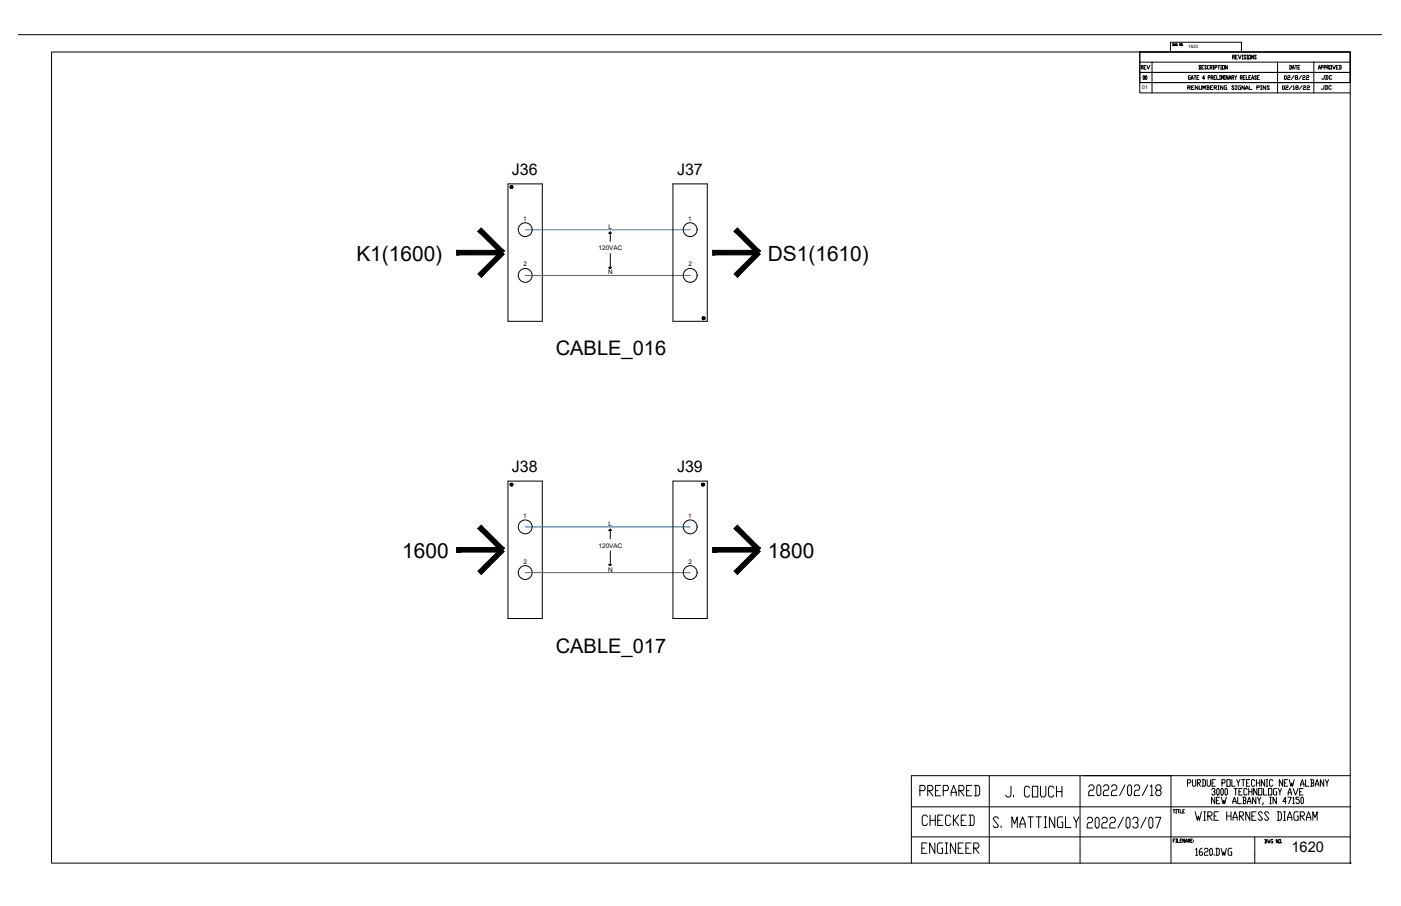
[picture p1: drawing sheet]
<svg xmlns="http://www.w3.org/2000/svg" width="432mm" height="279mm" viewBox="0 0 432 279" stroke-linecap="round" stroke-linejoin="round" font-family="sans-serif">
<!-- layer: 0 -->
<g fill="none" stroke="#000" stroke-width=".31">
<path d="M5.6 10.7h420.2M15.9 16h400.3v250.2h-400.3zM351.3 16v6.3h64.9M351.3 16h64.9v6.3M351.3 16h64.9v9.5h-64.9zM355.1 19.2h61.1M379.9 17.6h.5v-.6h-.5v1.2M380.1 17.6l.4 .6M380.8 17.6h.3M381.4 17h-.6v1.2h.6M381.7 17l.4 1.2 .4-1.2M382.8 18.2h.3"/>
<path d="M382.8 17h.3M383 17v1.2M384 17.2l-.4-.2-.2 .2 .6 .8-.1 .2-.5-.2M384.3 18.2h.3M384.3 17h.3M384.4 17v1.2M384.9 17h.6v1.2h-.6zM386.3 17v1.2l-.5-1.2v1.2M387.2 17.2l-.4-.2-.2 .2 .6 .8-.1 .2-.5-.2M393.8 19.2v9.4M404.9 19.2v3.1M351.3 25.5v3.1h64.9"/>
<path d="M355.1 25.5v3.1M366.1 27h.6l.2-.4-.8-.2v1.2M366.3 27l.6 .6M366.9 23.3h-.5l-.1 .2 .1 1h.5v-.6h-.2M367.2 24.5l.2-1.2 .3 1.2M367.2 24.1h.5M367.3 27h.3M368 26.4h-.7v1.2h.7M368 23.3h.6M368.3 23.3v1.2M368.9 23.9h.3M369.2 26.4v1.2l-.8-1.2v1.2"/>
<path d="M369.5 20.2l.6 .1v.9l-.6 .1M369.5 23.3h-.6v1.2h.6M369.6 26.4l.2 1.2 .5-.2v-1M369.7 20.2v1.1M370.4 20.8h.3M370.7 27.6v-1.2l.4 .8 .4-.8v1.2M371 20.2h-.6v1.1h.6M371.2 24.1h-.6l.5-.8v1.2M371.8 20.3l-.1-.1-.4 .1 .5 .9-.1 .1-.4-.1M371.9 26.4l.8 .2-.2 .4M372.1 27h.4l.2 .4-.8 .2M372.1 26.4v1.2"/>
<path d="M372.4 23.9h.4v-.6h-.4v1.2M372.7 20.3l-.1-.1-.5 .1v.9l.2 .1 .4-.1M373 20.8h.4l.2-.5-.6-.1v1.1M373.1 27h.3M373.1 20.8l.5 .5M373.3 23.9l.6-.2-.2-.4h-.4v1.2M373.4 23.9l.5 .6M373.8 26.4h-.7v1.2h.7M373.9 21.3h.3M373.9 20.2h.3M374 20.2v1.1M374.2 23.9h.3"/>
<path d="M374.2 27h.6l.2-.4-.8-.2v1.2M374.4 27l.6 .6M374.5 20.8h.4v-.6h-.4v1.1M374.7 23.3h-.5v1.2h.5M375 23.3v1.2h.6M375.3 20.2h.6M375.4 27.6h.4M375.4 26.4h.4M375.6 26.4v1.2M375.6 20.2v1.1M375.9 23.3h.3M375.9 24.5h.3"/>
<path d="M376 23.3v1.2M376.2 21.3h.3M376.2 20.2h.3M376.4 20.2v1.1M376.5 24.5v-1.2l.3 .8 .3-.8v1.2M376.8 20.2h.6v1.1h-.6zM376.9 26.4v1.2l-.8-1.2v1.2M377.3 23.3h.3M377.3 24.5h.3M377.5 23.3v1.2M378.1 26.4l-.8 .2 .2 1h.6v-.6h-.2M378.3 20.2v1.1l-.6-1.1v1.1"/>
<path d="M378.5 23.3v1.2l-.6-1.2v1.2M378.8 24.5l.3-1.2 .3 1.2M378.8 24.1h.6M379.7 23.9h.4v-.6h-.4v1.2M379.8 23.9l.5 .6M380.4 26.6l-.2-.2-.6 .2 .8 .8-.2 .2-.6-.2M380.5 23.3l.3 1.2M380.8 27.6h.4M380.8 26.4h.4M381 26.4v1.2M381.1 23.3l-.3 .6M382.3 23.9h.4v-.6h-.4v1.2"/>
<path d="M382.3 26.4l-.7 .2v.8l.2 .2h.5v-.6h-.1M382.5 23.9l.4 .6M383.2 23.9h.3M383.5 26.4v1.2l-.8-1.2v1.2M383.8 23.3h-.6v1.2h.6M383.9 27.6l.4-1.2 .4 1.2M383.9 27.2h.8M384.1 23.3v1.2h.5M384.9 23.9h.3M385 26.4v1.2h.8M385.5 23.3h-.6v1.2h.6M385.8 24.5l.3-1.2 .3 1.2"/>
<path d="M385.8 24.1h.6M387.2 23.5l-.4-.2-.1 .2 .5 .8-.1 .2-.4-.2M387.4 27h.6l.2-.4-.8-.2v1.2M387.5 23.9h.3M388.1 23.3h-.6v1.2h.6M388.5 27.6h.4M388.5 26.4h.4M388.7 26.4v1.2M390.1 26.4v1.2l-.8-1.2v1.2M391.3 26.6l-.3-.2-.5 .2 .8 .8-.3 .2-.5-.2M395.3 26.6l.2-.2 .4 .2v.8l-.2 .2-.4-.2zM395.9 23.5l.2-.2 .4 .2v.8l-.2 .2-.4-.2z"/>
<path d="M396.3 26.6l.1-.2 .6 .2-.2 .4-.5 .2v.4h.7M396.8 23.5l.3-.2 .5 .2-.2 .4-.6 .2v.4h.8M397.4 20.2l.6 .1v.9l-.6 .1M397.6 20.2v1.1M398.2 26.4l-.8 1.2M398.3 21.3l.3-1.1 .3 1.1M398.3 20.9h.6M398.6 26.6l.2-.2v1.2M398.6 27.6h.4M398.8 23.3l-.8 1.2M399.2 20.2h.6M399.3 23.9l-.1-.2 .1-.4 .6 .2-.1 .4-.6 .2 .1 .4 .6-.2-.1-.4"/>
<path d="M399.5 20.2v1.1M399.6 27l-.3-.4 .6-.2 .2 .4-.8 .4 .3 .4 .5-.2-.2-.4M400.1 20.8h.3M400.6 20.2h-.5v1.1h.5M401.1 23.3l-.8 1.2M401.3 26.4l-.8 1.2M401.5 23.5l.2-.2 .6 .2-.2 .4-.6 .2v.4h.8M401.7 26.6l.1-.2 .6 .2-.1 .4-.6 .2v.4h.7M402.6 23.5l.3-.2 .5 .2-.2 .4-.6 .2v.4h.8M402.8 26.6l.2-.2 .6 .2-.2 .4-.6 .2v.4h.8M406.4 21.3l.3-1.1 .2 1.1M406.4 20.9h.5"/>
<path d="M407.2 20.8h.5v-.6h-.5v1.1M408.1 20.8l.6-.2-.2-.4h-.4v1.1M409 20.8h.4v-.6h-.4v1.1M409.1 20.8l.4 .5M409.8 20.2h.6v1.1h-.6zM410.7 20.2l.5 1.1 .4-1.1M411.9 20.8h.3M412.5 20.2h-.6v1.1M412.8 20.2l.6 .1v.9l-.6 .1M412.9 20.2v1.1M416.2 22.3h-64.9v3.2M416.2 22.3v3.2h-64.9"/>
<path d="M156.6 56.7h10.5v42.4h-10.5zM207.4 56.7h10.6v42.4h-10.6zM188.1 78.2v4.6l-.4-.4 .4 .4 .4-.4M188.5 72l-.4-.5-.4 .5 .4-.5v3M156.6 148.4h10.5v42.3h-10.5zM207.4 148.4h10.6v42.3h-10.6zM188.1 169.9v4.5l-.4-.3 .4 .3 .4-.3M188.5 163.6l-.4-.4-.4 .4 .4-.4v2.9M280.9 239.2v27M333.9 239.2h82.3M332.9 263.2v3M386.7 263.5v2.7"/>
<path d="M416.2 266.2h.1"/>
<circle cx="161.9" cy="70.8" r="2.14"/>
<circle cx="212.7" cy="70.8" r="2.14"/>
<circle cx="161.9" cy="84.9" r="2.14"/>
<circle cx="212.7" cy="84.9" r="2.14"/>
<circle cx="161.9" cy="176.6" r="2.14"/>
<circle cx="161.9" cy="162.5" r="2.14"/>
<circle cx="212.7" cy="162.5" r="2.14"/>
<circle cx="212.7" cy="176.6" r="2.14"/>
</g>
<!-- layer: SLD-0 -->
<g fill="none" stroke="#000" stroke-width=".31">
<path d="M360.7 16v-3h21.9v3M361.4 13.4l.4 .2-.1 .5h-.3M361.5 13.4v.7M361.9 13.4l.1 .7 .3-.7M362.8 13.4l-.3 .2 .1 .5h.2l-.1-.4M363 14v.1M363.9 13.4v.7l-.3-.7v.7M364.1 13.4h.3v.7h-.3zM364.5 14v.1M280.9 239.2h80v27M304.9 239.2v24M332.9 239.2v24"/>
<path d="M280.9 258.1h135.3M280.9 248.8h135.3M307.7 252.5l-.4-.6h-.8l-.4 .6 1.6 2.2-.4 .5h-.8l-.4-.5M308.5 254.7v.5M311.9 255.2v-3.3l.8 2.2 .8-2.2v3.3M314.3 255.2v-1.1l.9-2.2 .8 2.2v1.1M314.3 254.1h1.7M316.8 251.9h1.7M317.6 251.9v3.3M319.3 251.9h1.6M320.1 251.9v3.3M321.8 251.9h.8"/>
<path d="M321.8 255.2h.8M322.2 251.9v3.3M325.1 251.9v3.3l-1.7-3.3v3.3M327.5 251.9h-1.2l-.4 .6v2.2l.4 .5h1.2v-1.6h-.3M328.4 251.9v3.3h1.6M330.9 251.9l.8 1.7v1.6M361.6 249.7h.5M361.6 259.2h.3M361.8 249.7v1M362.1 258.7h-.5v1.1M362.4 249.7h.2M362.4 250.7h.2"/>
<path d="M362.4 258.7h.3M362.4 259.8h.3M362.5 249.7v1M362.6 258.7v1.1M362.9 249.7h.5M362.9 258.7v1.1h.6M363.2 249.7v1M363.7 249.7v1h.6M363.7 259.2h.3M364.3 258.7h-.6v1.1h.6M364.5 250.2h.3M365.1 249.7h-.6v1h.6"/>
<path d="M365.1 258.7v1.1l-.6-1.1v1.1M365.4 259.8l.2-1.1 .3 1.1M365.4 259.4h.5M366 241.5h.7l.3-.4-.3-.7h-.7v2.1M366.2 259.8v-1.1l.3 .7 .2-.7v1.1M367 259.2h.3M367.5 258.7h-.5v1.1h.5M367.5 240.4v1.7l.3 .4h.5l.2-.4v-1.7M367.8 259.1v.1M367.8 259.4v.2M368.4 250.3l.6 2.7 .3-1.3 .4 1.3 .6-2.7M369 241.5h.8l.2-.4-.2-.7h-.8v2.1"/>
<path d="M369.3 241.5l.7 1M370.5 240.4h.8l.2 .4v1.3l-.2 .4h-.8M370.8 240.4v2.1M371 250.3h.6M371 253h.6M371.3 250.3v2.7M372 240.4v1.7l.3 .4h.5l.3-.4v-1.7M372.3 251.7h.9l.4-.5-.4-.9h-.9v2.7M372.6 251.7l1 1.3M373.5 243.5l.2-.4h.5l.3 .7-.5 .4M373.6 241.5h.5M374.2 251.7h.6"/>
<path d="M374.2 244.2l.3 .3-.3 .7h-.5l-.2-.4M374.4 245.9v1.9l-1-1.9v1.9M374.6 240.4h-1v2.1h1M374.9 246.8h.5M375.3 243.1l.5 .4v1.3l-.3 .4-.5-.4v-1.3zM375.5 250.3h-1.3v2.7h1.3M375.9 245.9h-1v1.9h1M376.4 245.9l.6 1.9 .2-1 .3 1 .5-1.9M376.5 243.1l.5 .4v1.3l-.2 .4-.5-.4v-1.3zM376.6 241.5h.8l.2-.4-.2-.7h-.8v2.1M377.8 243.1l.5 .4v1.3l-.2 .4-.6-.4v-1.3zM378.1 251.7h1.3"/>
<path d="M378.1 250.3v2.7M378.1 240.4h1.1v2.1h-1.1zM379.4 250.3v2.7M379.7 240.4v2.1h.9M380 247.8v-.6l.5-1.3 .5 1.3v.6M380 247.2h1M380 253v-.9l.7-1.8 .6 1.8v.9M380 252.1h1.3M380.3 243.1h1.1M380.8 243.1v2.1M381.1 240.4l.5 1.1v1M381.5 245.9v1.9h1"/>
<path d="M381.9 244.2h.5M382 251.7h1l.3-.5-.3-.9h-1v2.7M382.2 240.4l-.6 1.1M382.3 251.7l1 1.3M382.7 240.4h1M382.9 243.1h-1v2.1h1M383 245.9h.8l.2 .3-.2 .6M383.2 240.4v2.1M383.3 246.8h.5l.2 .7-.2 .3h-.8M383.3 245.9v1.9M384.2 241.5h.5M384.4 243.5l-.3-.4h-.5l-.2 .4v1.3l.2 .4h.5l.3-.4"/>
<path d="M384.5 247.8v-.6l.5-1.3 .5 1.3v.6M384.5 247.2h1M384.9 244.2h1M384.9 243.1v2.1M385.2 240.4h-1v2.1h1M385.2 250.3v2.7l-1.3-2.7v2.7M385.8 251.7h.7M385.9 243.1v2.1M386.7 240.8l-.2-.4h-.5l-.3 .4v1.3l.3 .4h.5l.2-.4M386.7 258.1v5.4M387.1 245.9v1.9l-1-1.9v1.9M387.2 250.3h-1.4v2.7h1.4"/>
<path d="M387.2 241.5h1.1M387.2 240.4v2.1M387.4 243.1v2.1l-1-2.1v2.1M387.6 245.9l.5 .9v1M387.9 243.1h1v2.1h-1zM388.3 240.4v2.1M388.6 245.9l-.5 .9M389.1 250.8l-.3-.5h-.7l-.3 .5 1.3 1.7-.3 .5h-.7l-.3-.5M389.3 247.5l-.2 .7M389.4 243.1v2.1h1.1M389.8 240.4v2.1l-1-2.1v2.1M389.8 258.9l.6 .2v.7l-.6 .2"/>
<path d="M390 258.9v1.1M390.2 242.5h.6M390.2 240.4h.6M390.5 240.4v2.1M390.7 258.9l.2 1.1 .1-.6 .2 .6 .3-1.1M391 243.1h1v2.1h-1zM391 250.8l-.3-.5h-.6l-.4 .5 1.3 1.7-.3 .5h-.6l-.4-.5M391.3 247.8h.6M391.3 245.9h.6M391.6 245.9v1.9M392.3 240.8l-.3-.4h-.5l-.2 .4v1.3l.2 .4h.5l.3-.4M392.3 258.9l-.6 .2 .2 .9h.4l-.2-.6"/>
<path d="M393.4 245.9v1.9l-1-1.9v1.9M393.5 243.1h-.8l-.2 .4v1.3l.2 .4h.8v-1h-.3M393.6 250.3h1l.3 .5v1.7l-.3 .5h-1M393.9 258.9v1.1l-.6-1.1v1.1M394 243.1l.5 1.1v1M394 250.3v2.7M394.1 258.9h.6v1.1h-.6zM395 243.1l-.5 1.1M395 259.8v.2M395.3 240.4v2.1l-1-2.1v2.1M395.6 250.3h.6M395.6 253h.6"/>
<path d="M395.8 241.5h.5M395.9 250.3v2.7M396.4 247.2h-1l.8-1.3v1.9M396.8 240.4h-1v2.1h1M396.8 253v-.9l.7-1.8 .7 1.8v.9M396.8 252.1h1.4M396.9 245.9h1l-.7 1.9M397 245.2v-.7l.5-1.4 .5 1.4v.7M397 244.5h1M397.4 240.4l.5 2.1 .2-1 .3 1 .5-2.1M398.5 246.2l.2-.3v1.9M398.5 247.8h.5"/>
<path d="M398.5 243.1l.8 2.1 .8-2.1M400.1 250.3h-1l-.3 .5v1.7l.3 .5h1v-1.3h-.3M400.4 245.9h-1v.6h.8l.2 .3v.7l-.2 .3h-.5l-.3-.3M400.6 244.2h.5M400.7 251.7h1l.4-.5-.4-.9h-1v2.7M400.9 242.5v-.7l.5-1.4 .5 1.4v.7M400.9 241.8h1M401.1 251.7l1 1.3M401.2 245.9l.5 .3v1.3l-.2 .3-.5-.3v-1.3zM401.6 243.1h-1v2.1h1M402.4 240.4v2.1h1M402.7 253v-.9l.6-1.8 .7 1.8v.9"/>
<path d="M402.7 252.1h1.3M403.9 240.4h.8l.2 .4-.2 .7M404.2 241.5h.5l.2 .6-.2 .4h-.8M404.2 240.4v2.1M404.6 253v-2.7l.7 1.8 .6-1.8v2.7M405.4 242.5v-.7l.5-1.4 .6 1.4v.7M405.4 241.8h1.1M408 240.4v2.1l-1-2.1v2.1M408.5 240.4l.5 1.1v1M409.5 240.4l-.5 1.1M368.5 262l.3-.4v2.2M368.5 263.8h.6"/>
<path d="M370.4 261.6h-.2l-.6 .7v1.1l.3 .4h.5l.3-.4-.3-.7h-.8M371.2 262l.3-.4h.5l.3 .4-.3 .7h-.5l-.3 .3v.8h1.1M373.1 261.6l.5 .4v1.4l-.2 .4-.6-.4v-1.4zM374.2 263.4v.4M374.7 261.6h.9l.2 .4v1.4l-.2 .4h-.9M375 261.6v2.2M376.4 261.6l.5 2.2 .3-1.1 .3 1.1 .5-2.2M379.6 261.6h-.8l-.3 .4v1.4l.3 .4h.8v-1.1h-.3"/>
</g>
<!-- layer: 0 -->
<path d="M161.9 70.9h50.8M161.9 162.5h50.8" fill="none" stroke="#2776bb" stroke-width=".31"/>
<path d="M161.9 84.9h50.8M161.9 176.6h50.8" fill="none" stroke="#636466" stroke-width=".31"/>
<g fill="#000" stroke="#000" stroke-width=".31">
<path d="M157.2 57.7l.1 .2 .4-.2zM157.3 57.9l.4-.2-.2 .4zM157.7 57.7l-.2 .4h.2z"/>
<path d="M157.5 57.3l.2 .4v-.4zM157.5 57.3l.2 .4-.4-.2zM157.3 57.5l-.1 .2h.5z"/>
<path d="M157.7 57.7v.4h.2zM157.7 57.7l.3 .2-.1 .2zM157.7 57.7l.3 .2v-.2z"/>
<path d="M157.7 57.7h.3v-.2zM157.9 57.3l.1 .2-.3 .2zM157.7 57.3v.4l.2-.4z"/>
<path d="M147.3 71.3l7.1 7.1 1-1zM147.3 71.3l1-1 7.1 7.1z"/>
<path d="M140.7 78.6h14.2v-1.4zM140.7 77.2h14.2l-14.2 1.4z"/>
<path d="M154.4 77.4l-6.1 8.1 7.1-7.1zM147.3 84.5l7.1-7.1-6.1 8.1z"/>
<path d="M226.2 71.3l7.2 7.1 .9-1zM226.2 71.3l1.1-1 7 7.1z"/>
<path d="M219.6 78.6h14.2v-1.4zM219.6 77.2h14.2l-14.2 1.4z"/>
<path d="M233.4 77.4l-6.1 8.1 7-7.1zM226.2 84.5l7.2-7.1-6.1 8.1z"/>
<path d="M216.4 98.2l.1 .2 .3-.2zM216.5 98.4l.3-.2-.2 .3zM216.8 98.2l-.2 .3 .2 .1z"/>
<path d="M216.6 97.8l.2 .4v-.5zM216.6 97.8l.2 .4-.3-.3zM216.5 97.9l-.1 .3h.4z"/>
<path d="M216.8 98.2v.4l.3-.1zM216.8 98.2l.4 .2-.1 .1zM216.8 98.2l.4 .2 .1-.2z"/>
<path d="M216.8 98.2h.5l-.1-.3zM217.1 97.8l.1 .1-.4 .3zM216.8 97.7v.5l.3-.4z"/>
<path d="M157.2 149.4l.1 .2 .4-.2zM157.3 149.6l.4-.2-.2 .4zM157.7 149.4l-.2 .4h.2z"/>
<path d="M157.5 149.1l.2 .3v-.4zM157.3 149.2l.2-.1 .2 .3zM157.3 149.2l-.1 .2h.5z"/>
<path d="M157.7 149.4v.4h.2zM157.7 149.4l.3 .2-.1 .2zM157.7 149.4l.3 .2v-.2z"/>
<path d="M157.7 149.4h.3v-.2zM157.9 149.1l.1 .1-.3 .2zM157.7 149v.4l.2-.3z"/>
<path d="M216.2 149.4l.1 .2 .3-.2zM216.3 149.6l.3-.2-.2 .4zM216.6 149.4l-.2 .4h.2z"/>
<path d="M216.4 149.1l.2 .3v-.4zM216.4 149.1l.2 .3-.3-.2zM216.3 149.2l-.1 .2h.4z"/>
<path d="M216.6 149.4v.4h.2zM216.6 149.4l.4 .2-.2 .2zM216.6 149.4l.4 .2 .1-.2z"/>
<path d="M216.6 149.4h.5l-.1-.2zM216.8 149.1l.2 .1-.4 .2zM216.6 149v.4l.2-.3z"/>
<path d="M147.3 163l7.1 7 1-.9zM148.3 162l7.1 7.1-8.1-6.1z"/>
<path d="M140.7 170.3h14.2v-1.4zM140.7 168.9h14.2l-14.2 1.4z"/>
<path d="M154.4 169.1l-6.1 8.1 7.1-7.2zM147.3 176.1l7.1-7-6.1 8.1z"/>
<path d="M226.2 163l7.2 7 .9-.9zM226.2 163l1.1-1 7 7.1z"/>
<path d="M219.6 170.3h14.2v-1.4zM219.6 168.9h14.2l-14.2 1.4z"/>
<path d="M233.4 169.1l-6.1 8.1 7-7.2zM226.2 176.1l7.2-7-6.1 8.1z"/>
</g>
<g font-size="6.6">
<text x="282.2" y="246.6">PREPARED</text>
<text x="308.7" y="246.9">J. COUCH</text>
<text x="334.4" y="246.6">2022/02/18</text>
<text x="282.9" y="255.8">CHECKED</text>
<text x="333.7" y="256.5">2022/03/07</text>
<text x="282.9" y="264.2">ENGINEER</text>
</g>
<g font-size="6.4">
<text x="109.8" y="80.5">K1(1600)</text>
<text x="236.7" y="80.5">DS1(1610)</text>
<text x="124" y="172.2">1600</text>
<text x="236.7" y="172.1">1800</text>
</g>
<g font-size="6.2">
<text x="171.3" y="109.6">CABLE_016</text>
<text x="171.3" y="201.2">CABLE_017</text>
</g>
<g font-size="4.9">
<text x="157.8" y="53.9">J36</text>
<text x="208.7" y="53.9">J37</text>
<text x="157.8" y="145.6">J38</text>
<text x="208.7" y="145.5">J39</text>
</g>
<text font-size="4.5" x="398" y="262.6">1620</text>
<text font-size="4.4" x="406" y="28.9">JDC</text>
<g font-size="4">
<text x="350.7" y="22.6">REV</text>
<text x="351" y="25.8">00</text>
<text x="406" y="25.8">JDC</text>
</g>
<g font-size="2">
<text x="161.2" y="68">1</text>
<text x="187.6" y="70.6">L</text>
<text x="212.1" y="68.1">1</text>
<text x="184.5" y="77.2">120VAC</text>
<text x="161.3" y="82.2">2</text>
<text x="212.2" y="82.2">2</text>
<text x="187.4" y="84.7">N</text>
<text x="161.2" y="159.7">1</text>
<text x="212.1" y="159.7">1</text>
<text x="187.6" y="162.3">L</text>
<text x="161.3" y="173.8">2</text>
<text x="184.5" y="168.9">120VAC</text>
<text x="212.2" y="173.8">2</text>
<text x="187.4" y="176.3">N</text>
</g>
<text font-size="1.6" x="352.1" y="27.6">01</text>
<text font-size="1.4" x="366.2" y="14.8">1620</text>
</svg>
